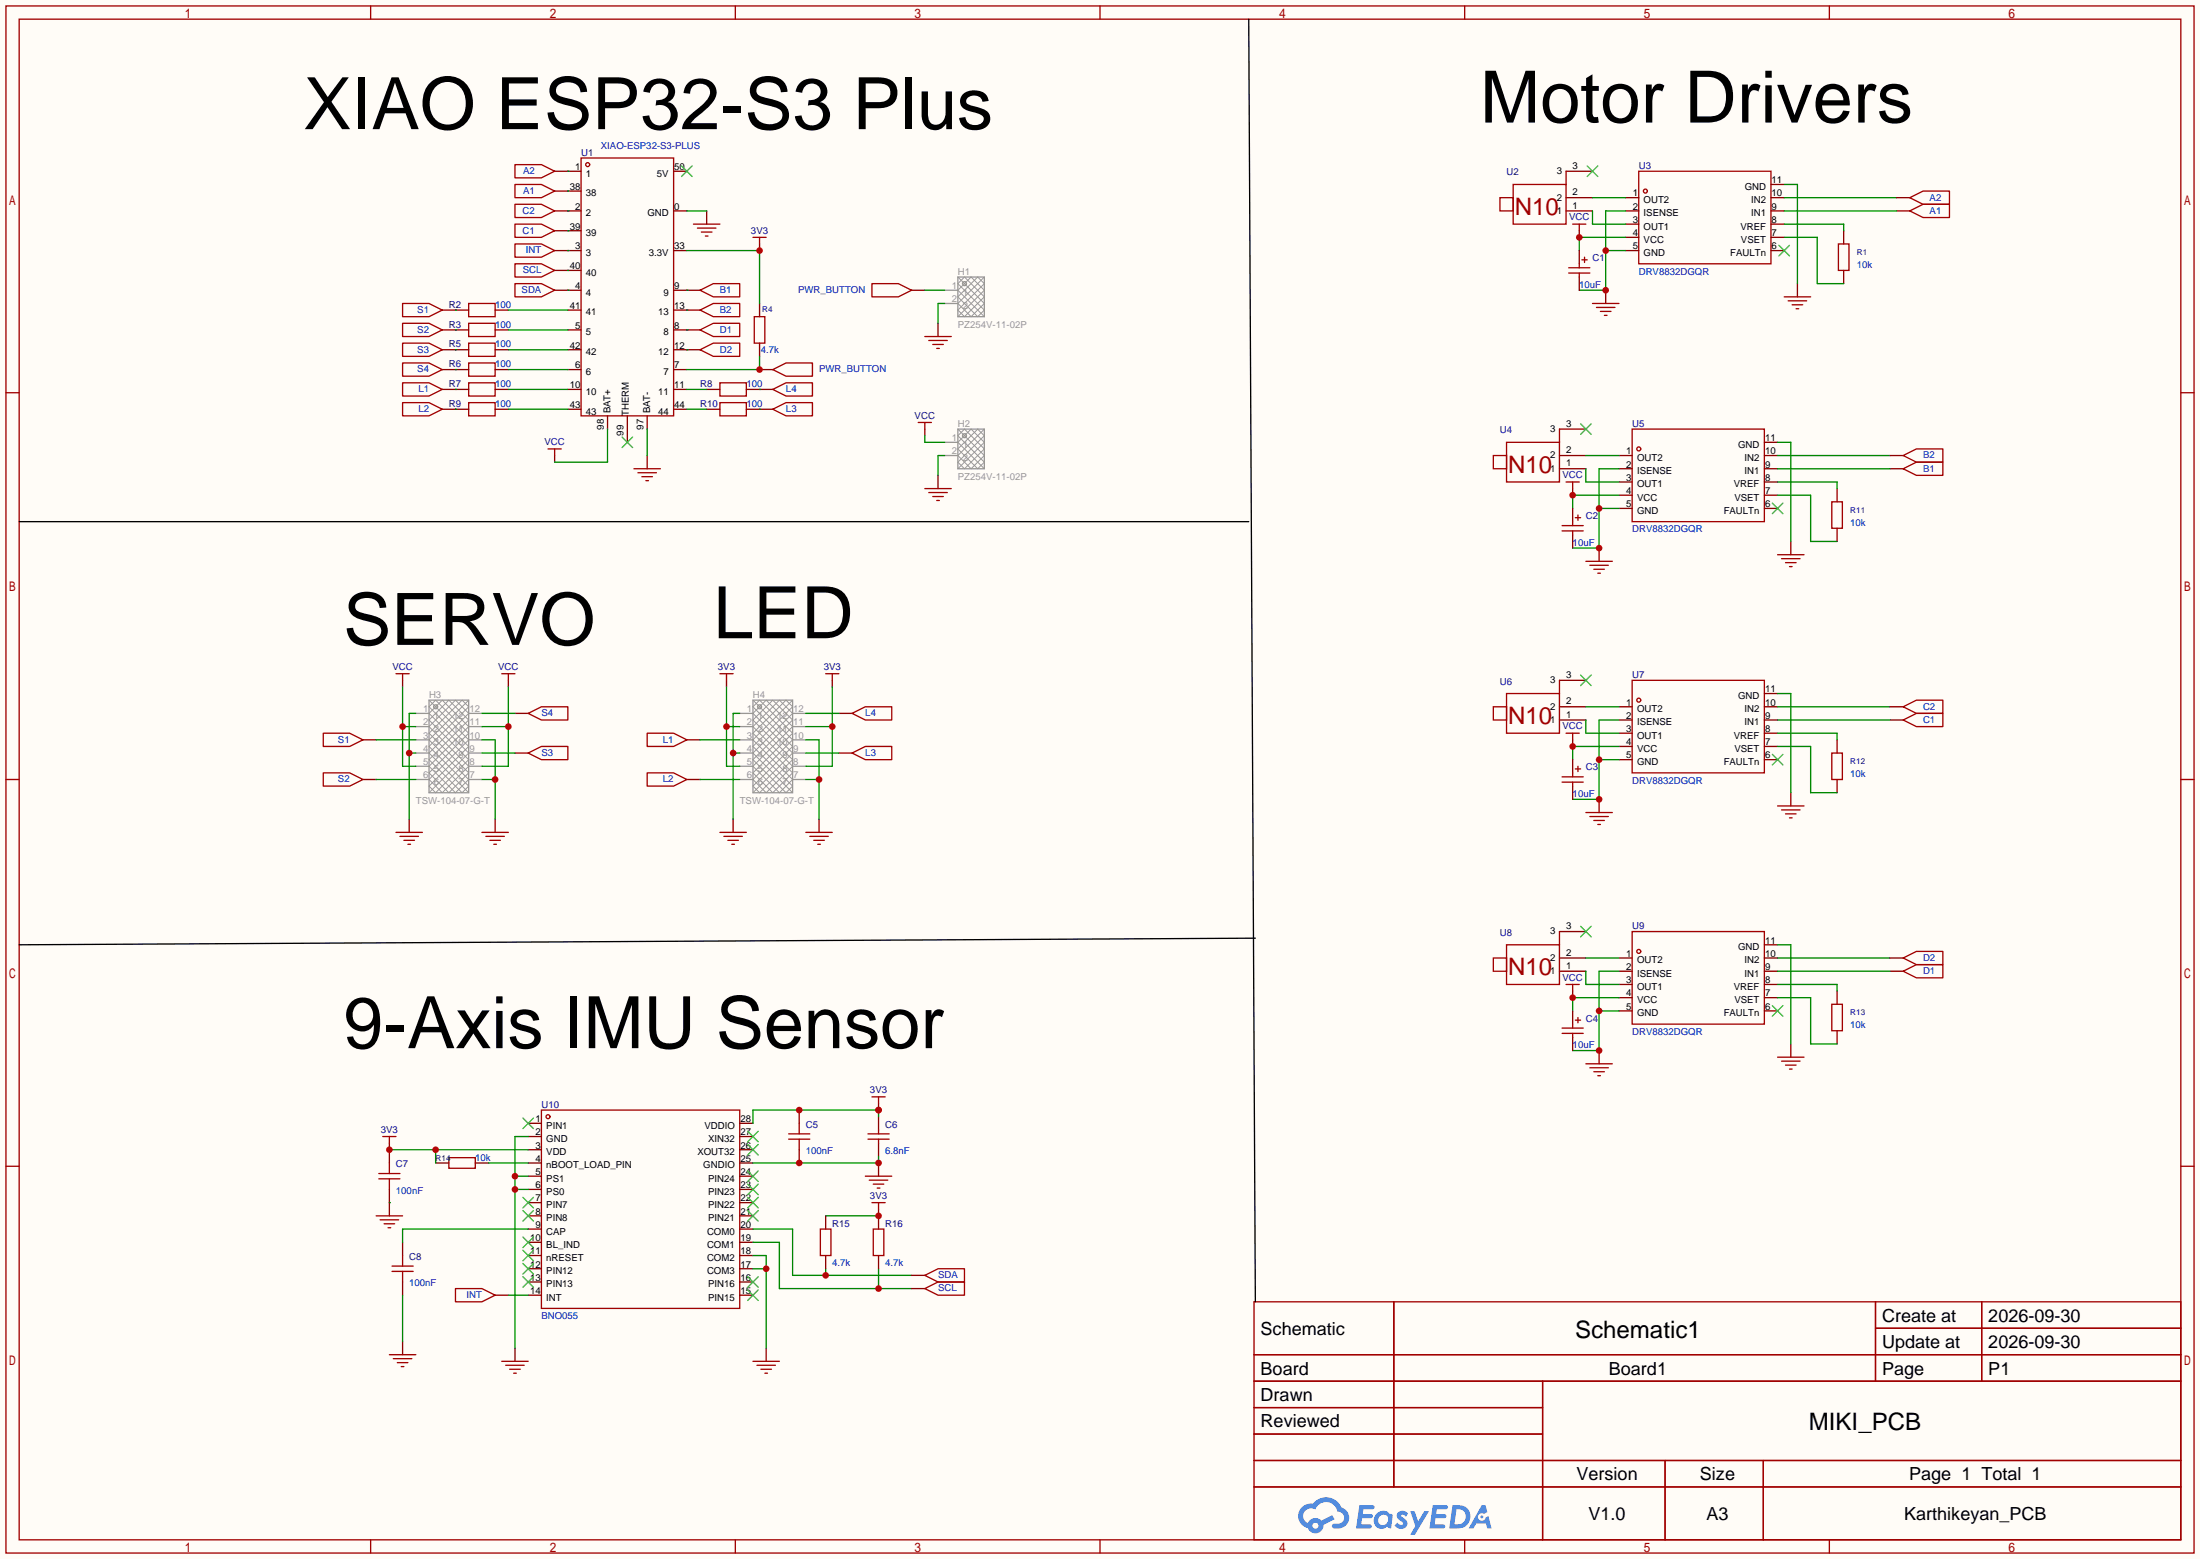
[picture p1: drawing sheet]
<svg xmlns="http://www.w3.org/2000/svg" width="423mm" height="299mm" viewBox="0 0 423 299" stroke-linecap="round" stroke-linejoin="round" font-family="sans-serif">
<path d="M0 0h422.7v299.5h-422.7z" fill="#fffcf7"/>
<g fill="none" stroke="#a10000" stroke-width=".25">
<path d="M1.1 1.1h420.4v297.2h-420.4zM3.7 3.7h415.3v292.1h-415.3zM71.2 1.1v2.6M141.3 1.1v2.6M211.3 1.1v2.6M281.4 1.1v2.6M351.5 1.1v2.6M1.1 75.4h2.6M419 75.4h2.5M1.1 149.7h2.6M419 149.7h2.5M1.1 224h2.6"/>
<path d="M419 224h2.5M240.9 250.1h178.1v45.7h-178.1zM267.8 250.1v35.5M360.3 250.1v15.2M360.3 255.1h58.7M380.7 250.1v15.2M240.9 260.2h178.1M240.9 265.3h178.1M240.9 270.4h55.5M240.9 275.5h55.5M296.4 265.3v30.5M71.2 295.8v2.5"/>
<path d="M141.3 295.8v2.5M211.3 295.8v2.5M240.9 280.5h178.1M240.9 285.6h178.1M281.4 295.8v2.5M319.9 280.5v15.3M338.8 280.5v15.3M351.5 295.8v2.5"/>
</g>
<g fill="#5487ff">
<path d="M268.7 290.5a1.3 1.3 0 0 1 1.8 .2l-.4 .7a.54 .54 0 0 0-.9-.3l.1 .2a1.58 1.58 0 0 1 1.1 1.6 1.43 1.43 0 0 1-2.5 .2l.5-.6a.64 .64 0 0 0 .5 .4 .64 .64 0 0 0 .7-.2l-.2-.3a1.35 1.35 0 0 1-.9-1.8z"/>
<path d="M270.9 290.3h.9l.6 1.9 1.2-1.9h.9l-2.7 4.5h-.9l1-1.7z"/>
<path d="M261.2 289.1h1.6a1.31 1.31 0 0 1 1.2 .2 .4 .4 0 0 1-.3 .6h-1.8l-.1 .9h1.6a.4 .4 0 0 1 .4 .5 .4 .4 0 0 1-.4 .3h-1.7l-.2 1.2h.8a1.23 1.23 0 0 1 1.2 .2 .39 .39 0 0 1-.3 .6h-2.7z"/>
<path d="M275.3 289.1h1.6a1.32 1.32 0 0 1 1.2 .2 .39 .39 0 0 1-.3 .6h-1.8l-.1 .9h1.6a.4 .4 0 0 1 .4 .5 .4 .4 0 0 1-.4 .3h-1.7l-.2 1.2h.8a1.23 1.23 0 0 1 1.2 .2 .39 .39 0 0 1-.3 .6h-2.7z"/>
<path d="M284.7 289.1h.7l.3 1.4-.6 .3a.75 .75 0 0 0-1.1 .3 .75 .75 0 0 0 .5 1.1 .75 .75 0 0 0 .9-.7l.5-.3 .7 2.4h-.9l-.2-1h-1.9l-.5 1h-.9z"/>
<path d="M279.1 289.1l-.7 4.5h1.5a2.27 2.27 0 0 0 2.6-2.3 2.27 2.27 0 0 0-2.7-2.2zM279.8 289.9a1.5 1.5 0 0 1 1.8 1.5 1.5 1.5 0 0 1-1.9 1.4h-.3z"/>
<path d="M264.5 290.7a1.6 1.6 0 0 0-.4 2.2 1.6 1.6 0 0 0 2.2 .5l.2-.2 .8 .4 .3-2.5-.2-.3h-.5a1.58 1.58 0 0 0-2.4-.1zM265.1 291.3a.99 .99 0 0 1 1.6 .3 .99 .99 0 0 1-.9 1.3 .94 .94 0 0 1-1-.5 .94 .94 0 0 1 .3-1.1z"/>
<path d="M250.1 289.5a2.37 2.37 0 0 0 1.2 4 1.54 1.54 0 0 0 1.7 1 1.54 1.54 0 0 0 1.3-1.6l2.1-1.1-.5-.8-2 1.1a1.57 1.57 0 0 0-2.6 .5 1.5 1.5 0 0 1-.8-2.1 1.5 1.5 0 0 1 2.2-.5 2.23 2.23 0 0 1 2.3-1.5 2.23 2.23 0 0 1 2 1.9 1.16 1.16 0 0 1 1.2 1 1.16 1.16 0 0 1-1.1 1.3h-.6a.47 .47 0 0 0-.6 .4 .47 .47 0 0 0 .4 .5 2.19 2.19 0 0 0 2.4-.8 2.19 2.19 0 0 0 .1-2.5l-1.1-.8a3.2 3.2 0 0 0-5.5-.7l-1.1 .1zM252.1 293.1a.6 .6 0 0 1 1.2 0 .6 .6 0 0 1-1.2 0z"/>
<circle cx="284.7" cy="291.4" r=".28"/>
</g>
<g fill="none" stroke="#a10000" stroke-width=".25">
<path d="M111.6 30.4h17.8v49.5h-17.8zM288.2 38h2.5v2.5h-2.5zM290.7 35.4h10.2v7.7h-10.2zM300.9 32.9v2.6M314.8 32.9h25.4v17.8h-25.4zM133.2 43.1h5.1M134 43.8h3.5M134.7 44.6h2.1M135.5 45.3h.5M305.9 58.3h5.1M306.7 59.1h3.6M307.5 59.8h2"/>
<path d="M342.8 57h5.1M343.5 57.8h3.6M344.3 58.5h2M345.1 59.3h.5M353.2 46.9h2v5h-2zM177.7 64.6h5.1M178.4 65.4h3.6M179.2 66.2h2M180 66.9h.5M308.2 60.6h.5M121.8 90h5.1M122.6 90.8h3.5"/>
<path d="M123.3 91.6h2M124.1 92.3h.5M177.7 93.9h5.1M178.4 94.6h3.6M179.2 95.4h2M180 96.1h.5M286.9 87.5h2.5v2.5h-2.5zM289.4 85h10.2v7.6h-10.2zM299.6 82.4v2.6M313.6 82.4h25.4v17.8h-25.4zM351.9 96.4h2v5.1h-2zM304.7 107.8h5.1"/>
<path d="M305.4 108.6h3.6M306.2 109.3h2M307 110.1h.5M341.5 106.6h5.1M342.3 107.3h3.5M343 108.1h2.1M343.8 108.8h.5M286.9 135.8h2.5v2.5h-2.5zM289.4 133.2h10.2v7.6h-10.2zM299.6 130.7v2.6M313.6 130.7h25.4v17.8h-25.4zM76.1 159.9h5.1"/>
<path d="M92.6 159.9h5.1M138.3 159.9h5.1M154.8 159.9h5.1M304.7 156.1h5.1M305.4 156.8h3.6M306.2 157.6h2M307 158.4h.5M341.5 154.8h5.1M342.3 155.6h3.5M343 156.3h2.1M343.8 157.1h.5M351.9 144.7h2v5h-2z"/>
<path d="M76.8 160.7h3.6M77.6 161.4h2M78.4 162.2h.5M93.3 160.7h3.6M94.1 161.4h2M94.9 162.2h.5M139.1 160.7h3.5M139.8 161.4h2.1M140.6 162.2h.5M155.6 160.7h3.5M156.3 161.4h2.1M157.1 162.2h.5"/>
<path d="M299.6 178.9v2.6M313.6 178.9h25.4v17.8h-25.4zM286.9 184h2.5v2.6h-2.5zM289.4 181.5h10.2v7.6h-10.2zM351.9 192.9h2v5.1h-2zM104 213.2h38.1v38.1h-38.1zM304.7 204.3h5.1M305.4 205.1h3.6M306.2 205.9h2M307 206.6h.5M341.5 203.1h5.1M342.3 203.8h3.5"/>
<path d="M343 204.6h2.1M343.8 205.4h.5M72.3 233.6h5M73 234.3h3.6M73.8 235.1h2M74.5 235.8h.6M86.2 222.4h5.1v2h-5.1zM166.2 225.9h5.1M167 226.7h3.6M167.8 227.5h2M168.5 228.2h.5M74.8 260.2h5.1"/>
<path d="M75.6 261h3.5M76.3 261.7h2.1M77.1 262.5h.5M96.4 261.5h5.1M97.2 262.3h3.5M97.9 263h2M98.7 263.8h.5M144.7 261.5h5M145.4 262.3h3.6M146.2 263h2M146.9 263.8h.5"/>
<circle cx="112.9" cy="31.6" r=".38"/>
<circle cx="316.1" cy="36.7" r=".38"/>
<circle cx="314.8" cy="86.2" r=".38"/>
<circle cx="314.8" cy="134.5" r=".38"/>
<circle cx="314.8" cy="182.8" r=".38"/>
<circle cx="105.3" cy="214.5" r=".38"/>
</g>
<g fill="none" stroke="#870000" stroke-width=".25">
<path d="M109.1 32.9h2.5M109.1 36.7h2.5M129.4 32.9h2.6M300.9 32.9h5M300.9 38h5M312.3 38h2.5M340.2 38h2.6M340.2 35.4h2.6M109.1 40.5h2.5M109.1 44.3h2.5M109.1 48.1h2.5M109.1 51.9h2.5"/>
<path d="M109.1 55.8h2.5M109.1 59.6h2.5M129.4 40.5h2.6M129.4 48.1h2.6M129.4 55.8h2.6M129.4 59.6h2.6M135.8 40.5v2.6M300.9 40.5h5M308.5 55.8v2.5M312.3 40.5h2.5M312.3 48.1h2.5M312.3 43.1h2.5"/>
<path d="M312.3 45.6h2.5M340.2 40.5h2.6M340.2 48.1h2.6M340.2 43.1h2.6M340.2 45.6h2.6M345.3 54.5v2.5M354.2 44.3v2.6M354.2 51.9v2.6M109.1 67.2h2.5M109.1 63.4h2.5M109.1 71h2.5M109.1 74.8h2.5"/>
<path d="M109.1 78.6h2.5M116.7 79.9v2.5M120.5 79.9v5.1M124.3 79.9v2.5M129.4 67.2h2.6M129.4 63.4h2.6M129.4 71h2.6M129.4 74.8h2.6M129.4 78.6h2.6M180.2 62.1v2.5M124.3 87.5v2.5M180.2 91.3v2.6"/>
<path d="M299.6 87.5h5.1M299.6 90h5.1M299.6 82.4h5.1M311 87.5h2.6M311 90h2.6M311 92.6h2.6M311 95.1h2.6M311 97.7h2.6M339 87.5h2.5M339 90h2.5M339 92.6h2.5M339 95.1h2.5"/>
<path d="M339 97.7h2.5M339 85h2.5M352.9 93.9v2.5M307.2 105.3v2.5M344 104v2.6M352.9 101.5v2.5M299.6 135.8h5.1M299.6 138.3h5.1M299.6 130.7h5.1M311 135.8h2.6M311 138.3h2.6M339 135.8h2.5"/>
<path d="M339 138.3h2.5M339 133.2h2.5M78.6 157.4v2.5M95.1 157.4v2.5M140.8 157.4v2.5M157.4 157.4v2.5M307.2 153.5v2.6M311 140.8h2.6M311 143.4h2.6M311 145.9h2.6M339 140.8h2.5M339 143.4h2.5"/>
<path d="M339 145.9h2.5M344 152.3v2.5M352.9 142.1v2.6M352.9 149.7v2.6M299.6 178.9h5.1M299.6 184h5.1M299.6 186.6h5.1M311 184h2.6M311 186.6h2.6M311 189.1h2.6M311 191.6h2.6M311 194.2h2.6"/>
<path d="M339 184h2.5M339 186.6h2.5M339 189.1h2.5M339 191.6h2.5M339 194.2h2.5M339 181.5h2.5M352.9 190.4v2.5M352.9 198v2.5M101.5 215.8h2.5M101.5 218.3h2.5M142.1 215.8h2.6M142.1 218.3h2.6"/>
<path d="M307.2 201.8v2.5M344 200.5v2.6M74.8 231v2.6M83.7 223.4h2.5M91.3 223.4h2.6M101.5 220.9h2.5M101.5 223.4h2.5M101.5 225.9h2.5M101.5 228.5h2.5M101.5 231h2.5M101.5 233.6h2.5M101.5 236.1h2.5"/>
<path d="M101.5 238.6h2.5M142.1 220.9h2.6M142.1 223.4h2.6M142.1 225.9h2.6M142.1 228.5h2.6M142.1 231h2.6M142.1 233.6h2.6M142.1 236.1h2.6M142.1 238.6h2.6M168.8 223.4v2.5M77.3 257.7v2.5M98.9 259v2.5"/>
<path d="M101.5 241.2h2.5M101.5 243.7h2.5M101.5 246.3h2.5M101.5 248.8h2.5M142.1 241.2h2.6M142.1 243.7h2.6M142.1 246.3h2.6M142.1 248.8h2.6M147.2 259v2.5"/>
</g>
<g fill="none" stroke="#3c3" stroke-width=".25">
<path d="M130.9 31.9l2.1 2M133 31.9l-2.1 2M304.9 31.9l2.1 2M307 31.9l-2.1 2M341.8 47.1l2 2M343.8 47.1l-2 2M119.5 83.9l2 2.1M121.5 83.9l-2 2.1M303.7 81.4l2 2M305.7 81.4l-2 2M340.5 96.6l2 2.1M342.5 96.6l-2 2.1"/>
<path d="M303.7 129.7l2 2M305.7 129.7l-2 2M340.5 144.9l2 2M342.5 144.9l-2 2M303.7 177.9l2 2.1M305.7 177.9l-2 2.1M340.5 193.2l2 2M342.5 193.2l-2 2M100.5 214.8l2 2M102.5 214.8l-2 2M143.6 219.8l2.1 2.1M143.6 217.3l2.1 2"/>
<path d="M145.7 219.8l-2.1 2.1M145.7 217.3l-2.1 2M100.5 230l2 2M100.5 232.5l2 2.1M100.5 237.6l2 2M102.5 230l-2 2M102.5 232.5l-2 2.1M102.5 237.6l-2 2M143.6 232.5l2.1 2.1M143.6 230l2.1 2M143.6 227.5l2.1 2M143.6 224.9l2.1 2"/>
<path d="M145.7 232.5l-2.1 2.1M145.7 230l-2.1 2M145.7 227.5l-2.1 2M145.7 224.9l-2.1 2M100.5 240.2l2 2M100.5 242.7l2 2M100.5 245.2l2 2.1M102.5 240.2l-2 2M102.5 242.7l-2 2M102.5 245.2l-2 2.1M143.6 247.8l2.1 2M143.6 245.2l2.1 2.1"/>
<path d="M145.7 247.8l-2.1 2M145.7 245.2l-2.1 2.1"/>
</g>
<path d="M342.8 43.1h11.4v1.2M342.8 45.6h6.3v8.9h5.1M341.5 92.6h11.4v1.3M341.5 95.1h6.4v8.9h5M311 138.3h-3.8v15.2h-5.1M307.2 145.9h3.8M341.5 140.8h11.4v1.3M341.5 143.4h6.4v8.9h5M341.5 189.1h11.4v1.3M341.5 191.6h6.4v8.9h5" fill="none" stroke="#008700" stroke-width=".25"/>
<g fill="#c00">
<circle cx="307.2" cy="145.9" r=".63"/>
<circle cx="307.2" cy="153.5" r=".63"/>
</g>
<path d="M308.5 48.1h3.8M312.3 40.5h-3.8v15.3h-5.1" fill="none" stroke="#008700" stroke-width=".25"/>
<g fill="#c00">
<circle cx="308.5" cy="48.1" r=".63"/>
<circle cx="308.5" cy="55.8" r=".63"/>
</g>
<path d="M307.2 194.2h3.8M311 186.6h-3.8v15.2h-5.1" fill="none" stroke="#008700" stroke-width=".25"/>
<g fill="#c00">
<circle cx="307.2" cy="201.8" r=".63"/>
<circle cx="307.2" cy="194.2" r=".63"/>
</g>
<path d="M307.2 97.7h3.8M311 90h-3.8v15.3h-5.1" fill="none" stroke="#008700" stroke-width=".25"/>
<g fill="#c00">
<circle cx="307.2" cy="97.7" r=".63"/>
<circle cx="307.2" cy="105.3" r=".63"/>
</g>
<g fill="none" stroke="#008700" stroke-width=".25">
<path d="M305.9 38h6.4M342.8 35.4h2.5v19.1M342.8 38h21.6M305.9 40.5v2.6h6.4M312.3 45.6h-8.9v2.5M342.8 40.5h21.6M304.7 87.5h6.3M304.7 90v2.6h6.3M311 95.1h-8.9v2.6M341.5 85h2.5v19M341.5 87.5h21.6M341.5 90h21.6"/>
<path d="M304.7 135.8h6.3M304.7 138.3v2.5h6.3M341.5 133.2h2.5v19.1M341.5 135.8h21.6M341.5 138.3h21.6M311 143.4h-8.9v2.5M304.7 184h6.3M304.7 186.6v2.5h6.3M311 191.6h-8.9v2.6M341.5 181.5h2.5v19M341.5 184h21.6M341.5 186.6h21.6"/>
<path d="M168.8 214.5v-1.3h-24.1v2.6"/>
</g>
<g fill="none" stroke="#870000" stroke-width=".25">
<path d="M106.6 36.7h2.5M106.6 32.9h2.5M364.4 38h2.5M106.6 44.3h2.5M106.6 40.5h2.5M132 55.8h2.5M132 59.6h2.5M145.9 58.3v2.5M303.4 48.1v2.6M303.4 53.2v2.6M364.4 40.5h2.5M132 63.4h2.5"/>
<path d="M132 67.2h2.5M145.9 65.9v2.6M302.1 97.7v2.5M363.1 90h2.5M363.1 87.5h2.5M302.1 102.7v2.6M363.1 138.3h2.5M363.1 135.8h2.5M302.1 145.9v2.6M302.1 151v2.5M302.1 194.2v2.5M302.1 199.3v2.5"/>
<path d="M363.1 186.6h2.5M363.1 184h2.5M153.5 213.2v2.6M168.8 214.5v2.5M168.8 219.6v2.5M74.8 220.9v2.5M74.8 228.5v2.5M77.3 238.6v2.6M153.5 220.9v2.5M77.3 246.3v2.5"/>
</g>
<g fill="none" stroke="#a10000" stroke-width=".25">
<path d="M98.9 35.4h5.1l2.6 1.3-2.6 1.3h-5.1zM98.9 31.6h5.1l2.6 1.3-2.6 1.3h-5.1zM98.9 39.2h5.1l2.6 1.3-2.6 1.3h-5.1zM366.9 38l2.5-1.3h5.1v2.5h-5.1zM98.9 43.1h5.1l2.6 1.2-2.6 1.3h-5.1zM134.5 55.8l2.5-1.3h5.1v2.5h-5.1zM134.5 59.6l2.5-1.3h5.1v2.5h-5.1zM301.4 51.4h4M301.4 52.5h4M303.4 50.7v.7M303.4 52.5v.7M303.9 49.9h1"/>
<path d="M304.4 49.4v1M366.9 40.5l2.5-1.3h5.1v2.6h-5.1zM134.5 63.4l2.5-1.3h5.1v2.5h-5.1zM134.5 67.2l2.5-1.3h5.1v2.6h-5.1zM144.9 60.8h2v5.1h-2zM302.6 99.4h1.1M303.1 98.9v1M365.6 90l2.6-1.2h5.1v2.5h-5.1zM365.6 87.5l2.6-1.3h5.1v2.6h-5.1zM300.1 101h4.1M300.1 102h4.1M302.1 100.2v.8"/>
<path d="M302.1 102v.7M365.6 138.3l2.6-1.3h5.1v2.6h-5.1zM365.6 135.8l2.6-1.3h5.1v2.5h-5.1zM300.1 149.2h4.1M300.1 150.2h4.1M302.1 148.5v.7M302.1 150.2v.8M302.6 147.7h1.1M303.1 147.2v1M300.1 197.5h4.1M300.1 198.5h4.1M302.1 196.7v.8"/>
<path d="M302.1 198.5v.8M302.6 196h1.1M303.1 195.5v1M365.6 186.6l2.6-1.3h5.1v2.5h-5.1zM365.6 184l2.6-1.2h5.1v2.5h-5.1zM151.5 217.8h4.1M151.5 218.8h4.1M153.5 215.8v2M153.5 218.8v2.1M166.8 217.8h4M166.8 218.8h4M168.8 217v.8"/>
<path d="M168.8 218.8v.8M72.8 225.4h4M72.8 226.4h4M74.8 223.4v2M74.8 226.4v2.1M75.3 243.2h4.1M75.3 244.2h4.1M77.3 241.2v2M77.3 244.2v2.1"/>
</g>
<g fill="#c00">
<circle cx="153.5" cy="213.2" r=".63"/>
<circle cx="168.8" cy="213.2" r=".63"/>
</g>
<path d="M168.8 222.1v1.3h-24.1" fill="none" stroke="#008700" stroke-width=".25"/>
<g fill="#c00">
<circle cx="168.8" cy="223.4" r=".63"/>
<circle cx="153.5" cy="223.4" r=".63"/>
</g>
<path d="M77.3 130.7v1.3M97.7 130.7v1.3M302.1 190.4v1.2" fill="none" stroke="#870000" stroke-width=".25"/>
<path d="M76.1 129.4h2.5M77.3 129.4v1.3M96.4 129.4h2.5M97.7 129.4v1.3" fill="none" stroke="#a10000" stroke-width=".25"/>
<circle cx="302.1" cy="191.6" r=".63" fill="#c00"/>
<path d="M300.9 189.1h2.5M302.1 189.1v1.3" fill="none" stroke="#a10000" stroke-width=".25"/>
<path d="M302.1 142.1v1.3" fill="none" stroke="#870000" stroke-width=".25"/>
<circle cx="302.1" cy="143.4" r=".63" fill="#c00"/>
<path d="M300.9 140.8h2.5M302.1 140.8v1.3" fill="none" stroke="#a10000" stroke-width=".25"/>
<path d="M302.1 93.9v1.2" fill="none" stroke="#870000" stroke-width=".25"/>
<circle cx="302.1" cy="95.1" r=".63" fill="#c00"/>
<path d="M176.4 81.2h2.5M177.7 81.2v1.2M300.9 92.6h2.5M302.1 92.6v1.3" fill="none" stroke="#a10000" stroke-width=".25"/>
<path d="M303.4 44.3v1.3M177.7 82.4v1.3" fill="none" stroke="#870000" stroke-width=".25"/>
<circle cx="303.4" cy="45.6" r=".63" fill="#c00"/>
<path d="M144.7 45.6h2.5M145.9 45.6v1.3M302.1 43.1h2.6M303.4 43.1v1.2M105.3 86.2h2.5M106.6 86.2v1.3M138.3 129.4h2.5M139.6 129.4v1.3M158.6 129.4h2.6M159.9 129.4v1.3M73.5 218.3h2.6M74.8 218.3v1.3" fill="none" stroke="#a10000" stroke-width=".25"/>
<path d="M145.9 46.9v1.2M106.6 87.5v1.3M139.6 130.7v1.3M159.9 130.7v1.3M74.8 219.6v1.3M168.8 212v1.2" fill="none" stroke="#870000" stroke-width=".25"/>
<circle cx="168.8" cy="213.2" r=".63" fill="#c00"/>
<path d="M167.5 210.7h2.6M168.8 210.7v1.3" fill="none" stroke="#a10000" stroke-width=".25"/>
<path d="M144.7 236.1h7.6v8.9h22.8M158.6 243.7v1.3" fill="none" stroke="#008700" stroke-width=".25"/>
<circle cx="158.6" cy="245" r=".63" fill="#c00"/>
<path d="M144.7 238.6h5v8.9h25.4M168.8 243.7v3.8" fill="none" stroke="#008700" stroke-width=".25"/>
<circle cx="168.8" cy="247.5" r=".63" fill="#c00"/>
<path d="M158.6 233.6h10.2M144.7 241.2h2.5v17.8M144.7 243.7h2.5" fill="none" stroke="#008700" stroke-width=".25"/>
<path d="M106.6 55.8h2.5M106.6 51.9h2.5M168.8 232.3v1.3M175.1 245h2.6M175.1 247.5h2.6" fill="none" stroke="#870000" stroke-width=".25"/>
<path d="M98.9 54.5h5.1l2.6 1.3-2.6 1.2h-5.1zM98.9 50.7h5.1l2.6 1.2-2.6 1.3h-5.1zM167.5 231h2.6M168.8 231v1.3M177.7 245l2.5-1.3h5.1v2.6h-5.1zM177.7 247.5l2.5-1.2h5.1v2.5h-5.1z" fill="none" stroke="#a10000" stroke-width=".25"/>
<circle cx="147.2" cy="243.7" r=".63" fill="#c00"/>
<path d="M74.8 220.9h26.7M83.7 220.9v2.5" fill="none" stroke="#008700" stroke-width=".25"/>
<g fill="#c00">
<circle cx="83.7" cy="220.9" r=".63"/>
<circle cx="74.8" cy="220.9" r=".63"/>
</g>
<path d="M101.5 218.3h-2.6v40.7M98.9 225.9h2.6M98.9 228.5h2.6M101.5 236.1h-24.2v2.5" fill="none" stroke="#008700" stroke-width=".25"/>
<g fill="#c00">
<circle cx="98.9" cy="225.9" r=".63"/>
<circle cx="98.9" cy="228.5" r=".63"/>
</g>
<g fill="none" stroke="#008700" stroke-width=".25">
<path d="M132 55.8h.1M132 59.6h.1M132 40.5h3.8M132 63.4h.1M132 67.2h.1M92.6 137h6.3M139.6 132v15.2h2.5M139.6 139.6h2.5M154.8 137h6.4M72.3 142.1h7.6M72.3 149.7h7.6M92.6 144.7h6.3"/>
<path d="M134.5 142.1h7.6M134.5 149.7h7.6M154.8 144.7h6.4M74.8 231h.1M93.9 223.4h7.6M77.3 248.8v8.9M97.7 248.8h3.8"/>
</g>
<g fill="none" stroke="#870000" stroke-width=".25">
<path d="M85 59.6h2.5M106.6 48.1h2.5M85 74.8h2.5M85 78.6h2.5M85 63.4h2.5M85 67.2h2.5M85 71h2.5M145.9 74.8h2.6M145.9 78.6h2.6M98.9 137h2.6M161.2 137h2.5M69.7 142.1h2.6"/>
<path d="M69.7 149.7h2.6M98.9 144.7h2.6M132 142.1h2.5M132 149.7h2.5M161.2 144.7h2.5M95.1 248.8h2.6"/>
</g>
<g fill="none" stroke="#a10000" stroke-width=".25">
<path d="M77.3 58.3h5.1l2.6 1.3-2.6 1.2h-5.1zM98.9 46.9h5.1l2.6 1.2-2.6 1.3h-5.1zM77.3 73.5h5.1l2.6 1.3-2.6 1.3h-5.1zM77.3 77.3h5.1l2.6 1.3-2.6 1.3h-5.1zM77.3 62.1h5.1l2.6 1.3-2.6 1.2h-5.1zM77.3 65.9h5.1l2.6 1.3-2.6 1.3h-5.1zM77.3 69.7h5.1l2.6 1.3-2.6 1.3h-5.1zM148.5 78.6l2.5-1.3h5.1v2.6h-5.1zM148.5 74.8l2.5-1.3h5.1v2.6h-5.1zM101.5 137l2.5-1.2h5.1v2.5h-5.1zM163.7 137l2.5-1.2h5.1v2.5h-5.1zM62.1 140.8h5.1l2.5 1.3-2.5 1.3h-5.1z"/>
<path d="M62.1 148.5h5.1l2.5 1.2-2.5 1.3h-5.1zM101.5 144.7l2.5-1.3h5.1v2.5h-5.1zM124.3 140.8h5.1l2.6 1.3-2.6 1.3h-5.1zM124.3 148.5h5.1l2.6 1.2-2.6 1.3h-5.1zM163.7 144.7l2.5-1.3h5.1v2.5h-5.1zM87.5 247.5h5.1l2.5 1.3-2.5 1.3h-5.1z"/>
</g>
<path d="M82.4 135.8l1.3-1.3 6.3 6.3-7.6 7.7 3.8 3.8 3.8-3.8-7.6-7.7 6.4-6.3 1.2 1.3-7.6 7.6 7.6 7.6-1.2 1.3-6.4-6.4 7.6-7.6-3.8-3.8-3.8 3.8 7.6 7.6-6.3 6.4-1.3-1.3 7.6-7.6zM82.4 134.5l7.6 7.6-7.6 7.6 2.6 2.6 5-5.1-7.6-7.6 5.1-5.1 2.5 2.5-7.6 7.7 7.6 7.6M83.9 135.4l.1 .2M84 135.9l-.1 .2M90 134.5l-7.6 7.6 7.6 7.6-2.5 2.6-5.1-5.1 7.6-7.6-5-5.1-2.6 2.5 7.6 7.7-7.6 7.6M144.7 135.8l1.2-1.3 6.4 6.3-7.6 7.7 3.8 3.8 3.8-3.8-7.6-7.7 6.3-6.3 1.3 1.3-7.6 7.6 7.6 7.6-1.3 1.3-6.3-6.4 7.6-7.6-3.8-3.8-3.8 3.8 7.6 7.6-6.4 6.4-1.2-1.3 7.6-7.6zM144.7 134.5l7.6 7.6-7.6 7.6 2.5 2.6 5.1-5.1-7.6-7.6 5-5.1 2.6 2.5-7.6 7.7 7.6 7.6M146.1 135.4l.2 .2M146.3 135.9l-.2 .2M152.3 134.5l-7.6 7.6 7.6 7.6-2.6 2.6-5-5.1 7.6-7.6-5.1-5.1-2.5 2.5 7.6 7.7-7.6 7.6" fill="none" stroke="#999" stroke-width=".19"/>
<g fill="none" stroke="#999" stroke-width=".25">
<path d="M79.9 137h2.5M79.9 139.6h2.5M82.4 134.5h7.6v17.8h-7.6zM90 137h2.6M90 139.6h2.6M142.1 137h2.6M142.1 139.6h2.6M144.7 134.5h7.6v17.8h-7.6zM152.3 137h2.5M152.3 139.6h2.5M79.9 142.1h2.5M79.9 144.7h2.5"/>
<path d="M79.9 147.2h2.5M79.9 149.7h2.5M90 142.1h2.6M90 144.7h2.6M90 147.2h2.6M90 149.7h2.6M142.1 142.1h2.6M142.1 144.7h2.6M142.1 147.2h2.6M142.1 149.7h2.6M152.3 142.1h2.5M152.3 144.7h2.5"/>
<path d="M152.3 147.2h2.5M152.3 149.7h2.5"/>
<circle cx="83.7" cy="135.8" r=".38"/>
<circle cx="145.9" cy="135.8" r=".38"/>
</g>
<circle cx="139.6" cy="139.6" r=".63" fill="#c00"/>
<path d="M77.3 139.6h2.6M77.3 132v15.2h2.6" fill="none" stroke="#008700" stroke-width=".25"/>
<circle cx="77.3" cy="139.6" r=".63" fill="#c00"/>
<path d="M142.1 137h-1.3v20.4M140.8 144.7h1.3" fill="none" stroke="#008700" stroke-width=".25"/>
<circle cx="140.8" cy="144.7" r=".63" fill="#c00"/>
<path d="M79.9 137h-1.3v20.4M78.6 144.7h1.3" fill="none" stroke="#008700" stroke-width=".25"/>
<circle cx="78.6" cy="144.7" r=".63" fill="#c00"/>
<path d="M154.8 139.6h5.1M159.9 132v15.2h-5.1" fill="none" stroke="#008700" stroke-width=".25"/>
<circle cx="159.9" cy="139.6" r=".63" fill="#c00"/>
<path d="M92.6 139.6h5.1M97.7 132v15.2h-5.1" fill="none" stroke="#008700" stroke-width=".25"/>
<circle cx="97.7" cy="139.6" r=".63" fill="#c00"/>
<path d="M154.8 142.1h2.6v15.3M154.8 149.7h2.6" fill="none" stroke="#008700" stroke-width=".25"/>
<circle cx="157.4" cy="149.7" r=".63" fill="#c00"/>
<path d="M92.6 142.1h2.5v15.3M92.6 149.7h2.5" fill="none" stroke="#008700" stroke-width=".25"/>
<circle cx="95.1" cy="149.7" r=".63" fill="#c00"/>
<path d="M90 58.3h5.1v2.5h-5.1zM90 65.9h5.1v2.6h-5.1zM90 77.3h5.1v2.6h-5.1zM90 73.5h5.1v2.6h-5.1zM90 69.7h5.1v2.6h-5.1zM90 62.1h5.1v2.5h-5.1zM138.3 73.5h5.1v2.6h-5.1zM138.3 77.3h5.1v2.6h-5.1z" fill="none" stroke="#a10000" stroke-width=".25"/>
<g fill="none" stroke="#870000" stroke-width=".25">
<path d="M87.5 59.6h2.5M95.1 59.6h2.6M87.5 74.8h2.5M87.5 78.6h2.5M87.5 67.2h2.5M87.5 71h2.5M87.5 63.4h2.5M95.1 74.8h2.6M95.1 78.6h2.6M95.1 67.2h2.6M95.1 71h2.6M95.1 63.4h2.6"/>
<path d="M135.8 74.8h2.5M135.8 78.6h2.5M143.4 74.8h2.5M143.4 78.6h2.5"/>
</g>
<g fill="none" stroke="#008700" stroke-width=".25">
<path d="M87.5 59.6h.1M97.7 59.6h11.4M132 48.1h13.9v10.2M87.5 63.4h.1M87.5 67.2h.1M87.5 71h.1M87.5 74.8h.1M87.5 78.6h.1M97.7 74.8h11.4M97.7 78.6h11.4M97.7 71h11.4M97.7 67.2h11.4"/>
<path d="M97.7 63.4h11.4M132 74.8h3.8M132 78.6h3.8M145.9 78.6h.1M145.9 74.8h.1M145.9 68.5v2.5h-13.9"/>
</g>
<circle cx="145.9" cy="48.1" r=".63" fill="#c00"/>
<path d="M175.1 55.8h2.6M145.9 71h2.6" fill="none" stroke="#870000" stroke-width=".25"/>
<path d="M167.5 54.5h5.1l2.5 1.3-2.5 1.2h-5.1z" fill="none" stroke="#a10000" stroke-width=".25"/>
<circle cx="145.9" cy="71" r=".63" fill="#c00"/>
<path d="M148.5 71l2.5-1.3h5.1v2.6h-5.1z" fill="none" stroke="#a10000" stroke-width=".25"/>
<path d="M239.9 3.7l1.3 246.4M3.7 100.2h236.2M241.2 180.2l-237.5 1.3" fill="none" stroke="#000" stroke-width=".25"/>
<path d="M184 53.2l5.1 5.1-2.5 2.5-2.6-2.5 5.1-5.1M185.3 53.2l-1.3 1.3 5.1 5.1-1.3 1.2-3.8-3.8 3.8-3.8 1.3 1.3-5.1 5.1 1.3 1.2 3.8-3.8zM185.5 54.1l.1 .2M185.6 54.6l-.1 .2M184 60.8l5.1-5-2.5-2.6-2.6 2.6 5.1 5M184 90l5.1-5-2.5-2.6-2.6 2.6 5.1 5M184 82.4l5.1 5.1-2.5 2.5-2.6-2.5 5.1-5.1M185.3 82.4l-1.3 1.3 5.1 5.1-1.3 1.2-3.8-3.8 3.8-3.8 1.3 1.3-5.1 5.1 1.3 1.2 3.8-3.8zM185.5 83.3l.1 .2M185.6 83.9l-.1 .1" fill="none" stroke="#999" stroke-width=".19"/>
<g fill="none" stroke="#999" stroke-width=".25">
<path d="M181.5 55.8h2.5M181.5 58.3h2.5M184 53.2h5.1v7.6h-5.1zM181.5 85h2.5M181.5 87.5h2.5M184 82.4h5.1v7.6h-5.1z"/>
<circle cx="185.3" cy="54.5" r=".38"/>
<circle cx="185.3" cy="83.7" r=".38"/>
</g>
<path d="M109.1 48.1h.1M109.1 51.9h.1M109.1 55.8h.1M177.7 55.8h3.8M181.5 58.3h-1.3v3.8M116.7 82.4v6.4h-10.1M124.3 82.4v5.1M181.5 87.5h-1.3v3.8" fill="none" stroke="#008700" stroke-width=".25"/>
<path d="M168.8 233.6v2.5" fill="none" stroke="#870000" stroke-width=".25"/>
<circle cx="168.8" cy="233.6" r=".63" fill="#c00"/>
<path d="M158.6 233.6v2.5M158.6 241.2v2.5M168.8 241.2v2.5" fill="none" stroke="#870000" stroke-width=".25"/>
<path d="M157.6 236.1h2v5.1h-2zM167.8 236.1h2v5.1h-2z" fill="none" stroke="#a10000" stroke-width=".25"/>
<path d="M109.1 32.9h.1M109.1 36.7h.1M109.1 40.5h.1M109.1 44.3h.1M177.7 83.7v1.3h3.8" fill="none" stroke="#008700" stroke-width=".25"/>
<g font-size="13.9">
<text x="284.4" y="23.5">Motor Drivers</text>
<text x="58.3" y="24.8">XIAO ESP32-S3 Plus</text>
<text x="65.9" y="123.9">SERVO</text>
<text x="137" y="122.6">LED</text>
<text x="65.9" y="201.3">9-Axis IMU Sensor</text>
</g>
<g font-size="4.6" fill="#a00000">
<text x="291" y="41.3">N10</text>
<text x="289.7" y="90.8">N10</text>
<text x="289.7" y="139.1">N10</text>
<text x="289.7" y="187.4">N10</text>
</g>
<g font-size="4.6">
<text x="302.6" y="257">Schematic1</text>
<text x="347.5" y="274.8">MIKI_PCB</text>
</g>
<g font-size="3.5">
<text x="242.2" y="256.4">Schematic</text>
<text x="361.6" y="253.9">Create at</text>
<text x="382" y="253.9">2026-09-30</text>
<text x="361.6" y="259">Update at</text>
<text x="382" y="259">2026-09-30</text>
<text x="242.2" y="264">Board</text>
<text x="242.2" y="269.1">Drawn</text>
<text x="309.1" y="264">Board1</text>
<text x="361.6" y="264">Page</text>
<text x="382" y="264">P1</text>
<text x="242.2" y="274.2">Reviewed</text>
<text x="302.9" y="284.4">Version</text>
<text x="326.6" y="284.4">Size</text>
<text x="366.8" y="284.4">Page 1 Total 1</text>
<text x="305.2" y="292">V1.0</text>
<text x="327.8" y="292">A3</text>
<text x="365.8" y="292">Karthikeyan_PCB</text>
</g>
<g font-size="1.8" fill="#000080">
<text x="111.6" y="29.9">U1</text>
<text x="289.4" y="33.7">U2</text>
<text x="314.8" y="32.4">U3</text>
<text x="144.3" y="44.9">3V3</text>
<text x="301.5" y="42.3">VCC</text>
<text x="305.9" y="50.2">C1</text>
<text x="86.2" y="59.1">R2</text>
<text x="86.2" y="62.9">R3</text>
<text x="86.2" y="66.7">R5</text>
<text x="86.2" y="70.5">R6</text>
<text x="86.2" y="74.3">R7</text>
<text x="134.5" y="74.3">R8</text>
<text x="86.2" y="78.2">R9</text>
<text x="134.5" y="78.2">R10</text>
<text x="175.7" y="80.4">VCC</text>
<text x="288.2" y="83.2">U4</text>
<text x="313.6" y="82">U5</text>
<text x="104.6" y="85.5">VCC</text>
<text x="300.2" y="91.9">VCC</text>
<text x="304.7" y="99.7">C2</text>
<text x="75.4" y="128.7">VCC</text>
<text x="95.7" y="128.7">VCC</text>
<text x="137.9" y="128.7">3V3</text>
<text x="158.2" y="128.7">3V3</text>
<text x="288.2" y="131.5">U6</text>
<text x="313.6" y="130.2">U7</text>
<text x="300.2" y="140.1">VCC</text>
<text x="304.7" y="148">C3</text>
<text x="288.2" y="179.8">U8</text>
<text x="313.6" y="178.5">U9</text>
<text x="300.2" y="188.4">VCC</text>
<text x="304.7" y="196.3">C4</text>
<text x="167.1" y="210">3V3</text>
<text x="104" y="212.8">U10</text>
<text x="73.2" y="217.6">3V3</text>
<text x="154.8" y="216.6">C5</text>
<text x="170.1" y="216.6">C6</text>
<text x="76.1" y="224.2">C7</text>
<text x="167.1" y="230.3">3V3</text>
<text x="159.9" y="235.6">R15</text>
<text x="170.1" y="235.6">R16</text>
<text x="78.6" y="242">C8</text>
</g>
<g font-size="1.8" fill="#00f">
<text x="115.4" y="28.6">XIAO-ESP32-S3-PLUS</text>
<text x="100.5" y="33.4">A2</text>
<text x="100.4" y="41.1">C2</text>
<text x="100.5" y="37.3">A1</text>
<text x="370.7" y="41.1">A1</text>
<text x="370.7" y="38.5">A2</text>
<text x="100.4" y="44.9">C1</text>
<text x="100.4" y="52.5">SCL</text>
<text x="101" y="48.7">INT</text>
<text x="314.8" y="52.8">DRV8832DGQR</text>
<text x="356.7" y="51.5">10k</text>
<text x="95.1" y="59.1">100</text>
<text x="100.2" y="56.3">SDA</text>
<text x="138.3" y="56.3">B1</text>
<text x="153.3" y="56.3">PWR_BUTTON</text>
<text x="303.4" y="55.3">10uF</text>
<text x="80.2" y="60.1">S1</text>
<text x="80.2" y="63.9">S2</text>
<text x="95.1" y="62.9">100</text>
<text x="138.3" y="63.9">D1</text>
<text x="138.3" y="60.1">B2</text>
<text x="80.2" y="67.7">S3</text>
<text x="80.2" y="71.5">S4</text>
<text x="95.1" y="66.7">100</text>
<text x="95.1" y="70.5">100</text>
<text x="138.3" y="67.7">D2</text>
<text x="146.2" y="67.7">4.7k</text>
<text x="157.4" y="71.5">PWR_BUTTON</text>
<text x="80.4" y="75.4">L1</text>
<text x="95.1" y="74.3">100</text>
<text x="143.4" y="74.3">100</text>
<text x="151" y="75.4">L4</text>
<text x="80.4" y="79.2">L2</text>
<text x="95.1" y="78.2">100</text>
<text x="143.4" y="78.2">100</text>
<text x="151" y="79.2">L3</text>
<text x="369.4" y="88.1">B2</text>
<text x="369.4" y="90.6">B1</text>
<text x="355.5" y="101">10k</text>
<text x="302.1" y="104.8">10uF</text>
<text x="313.6" y="102.3">DRV8832DGQR</text>
<text x="104" y="137.6">S4</text>
<text x="166.2" y="137.6">L4</text>
<text x="369.4" y="136.3">C2</text>
<text x="64.9" y="142.7">S1</text>
<text x="127.4" y="142.7">L1</text>
<text x="369.4" y="138.9">C1</text>
<text x="104" y="145.2">S3</text>
<text x="166.2" y="145.2">L3</text>
<text x="355.5" y="149.3">10k</text>
<text x="64.9" y="150.3">S2</text>
<text x="127.4" y="150.3">L2</text>
<text x="302.1" y="153.1">10uF</text>
<text x="313.6" y="150.5">DRV8832DGQR</text>
<text x="369.4" y="184.6">D2</text>
<text x="369.4" y="187.1">D1</text>
<text x="355.5" y="197.5">10k</text>
<text x="302.1" y="201.3">10uF</text>
<text x="313.6" y="198.8">DRV8832DGQR</text>
<text x="154.8" y="221.7">100nF</text>
<text x="170.1" y="221.7">6.8nF</text>
<text x="91.3" y="222.9">10k</text>
<text x="76.1" y="229.3">100nF</text>
<text x="159.9" y="243.3">4.7k</text>
<text x="170.1" y="243.3">4.7k</text>
<text x="180.2" y="245.5">SDA</text>
<text x="78.6" y="247.1">100nF</text>
<text x="89.6" y="249.3">INT</text>
<text x="180.2" y="248.1">SCL</text>
<text x="104" y="253.4">BNO055</text>
</g>
<g font-size="1.8">
<text x="110.5" y="32.7">1</text>
<text x="112.6" y="33.9">1</text>
<text x="126.2" y="33.9">5V</text>
<text x="129.5" y="32.7">50</text>
<text x="299.1" y="33.4">3</text>
<text x="302.1" y="32.4">3</text>
<text x="340.4" y="35.2">11</text>
<text x="109.5" y="36.5">38</text>
<text x="110.5" y="40.3">2</text>
<text x="112.6" y="37.7">38</text>
<text x="112.6" y="41.6">2</text>
<text x="124.4" y="41.6">GND</text>
<text x="129.5" y="40.3">0</text>
<text x="299.1" y="41.1">1</text>
<text x="299.1" y="38.5">2</text>
<text x="302.1" y="40.1">1</text>
<text x="302.1" y="37.5">2</text>
<text x="313.7" y="37.7">1</text>
<text x="313.7" y="40.3">2</text>
<text x="315.8" y="39">OUT2</text>
<text x="315.8" y="41.6">ISENSE</text>
<text x="335.2" y="36.5">GND</text>
<text x="336.4" y="41.6">IN1</text>
<text x="336.4" y="39">IN2</text>
<text x="340.4" y="40.3">9</text>
<text x="340.4" y="37.7">10</text>
<text x="109.5" y="44.1">39</text>
<text x="110.5" y="47.9">3</text>
<text x="112.6" y="45.4">39</text>
<text x="129.5" y="47.9">33</text>
<text x="313.7" y="42.8">3</text>
<text x="313.7" y="45.4">4</text>
<text x="313.7" y="47.9">5</text>
<text x="315.8" y="44.1">OUT1</text>
<text x="315.8" y="46.6">VCC</text>
<text x="334.4" y="44.1">VREF</text>
<text x="334.5" y="46.6">VSET</text>
<text x="340.4" y="47.9">6</text>
<text x="340.4" y="45.4">7</text>
<text x="340.4" y="42.8">8</text>
<text x="109.5" y="51.7">40</text>
<text x="112.6" y="49.2">3</text>
<text x="112.6" y="53">40</text>
<text x="124.7" y="49.2">3.3V</text>
<text x="315.8" y="49.2">GND</text>
<text x="332.4" y="49.2">FAULTn</text>
<text x="109.5" y="59.3">41</text>
<text x="110.5" y="55.5">4</text>
<text x="112.6" y="56.8">4</text>
<text x="127.4" y="56.8">9</text>
<text x="129.5" y="55.5">9</text>
<text x="129.5" y="59.3">13</text>
<text x="110.5" y="63.1">5</text>
<text x="112.6" y="60.6">41</text>
<text x="112.6" y="64.4">5</text>
<text x="126.4" y="60.6">13</text>
<text x="127.4" y="64.4">8</text>
<text x="129.5" y="63.1">8</text>
<text x="109.5" y="67">42</text>
<text x="110.5" y="70.8">6</text>
<text x="112.6" y="68.2">42</text>
<text x="126.4" y="68.2">12</text>
<text x="129.5" y="67">12</text>
<text x="129.5" y="70.8">7</text>
<text x="109.5" y="74.6">10</text>
<text x="112.6" y="72">6</text>
<text x="112.6" y="75.8">10</text>
<text x="126.4" y="75.8">11</text>
<text x="127.4" y="72">7</text>
<text x="129.5" y="74.6">11</text>
<text x="109.5" y="78.4">43</text>
<text x="112.6" y="79.7">43</text>
<text x="116" y="82.6" transform="rotate(-90 116 82.6)">98</text>
<text x="117.3" y="79.4" transform="rotate(-90 117.3 79.4)">BAT+</text>
<text x="119.8" y="83.7" transform="rotate(-90 119.8 83.7)">99</text>
<text x="120.8" y="79.9" transform="rotate(-90 120.8 79.9)">THERM</text>
<text x="123.6" y="82.6" transform="rotate(-90 123.6 82.6)">97</text>
<text x="124.9" y="79.4" transform="rotate(-90 124.9 79.4)">BAT-</text>
<text x="126.4" y="79.7">44</text>
<text x="129.5" y="78.4">44</text>
<text x="297.8" y="83">3</text>
<text x="300.9" y="82">3</text>
<text x="297.8" y="88.1">2</text>
<text x="300.9" y="89.6">1</text>
<text x="300.9" y="87">2</text>
<text x="312.4" y="87.3">1</text>
<text x="312.4" y="89.8">2</text>
<text x="314.5" y="88.5">OUT2</text>
<text x="333.9" y="86">GND</text>
<text x="335.1" y="88.5">IN2</text>
<text x="339.1" y="89.8">9</text>
<text x="339.1" y="87.3">10</text>
<text x="339.1" y="84.7">11</text>
<text x="297.8" y="90.6">1</text>
<text x="312.4" y="92.4">3</text>
<text x="312.4" y="94.9">4</text>
<text x="314.5" y="91.1">ISENSE</text>
<text x="314.5" y="93.6">OUT1</text>
<text x="333.1" y="93.6">VREF</text>
<text x="335.1" y="91.1">IN1</text>
<text x="339.1" y="94.9">7</text>
<text x="339.1" y="92.4">8</text>
<text x="312.4" y="97.4">5</text>
<text x="314.5" y="96.2">VCC</text>
<text x="314.5" y="98.7">GND</text>
<text x="331.1" y="98.7">FAULTn</text>
<text x="333.2" y="96.2">VSET</text>
<text x="339.1" y="97.4">6</text>
<text x="297.8" y="131.2">3</text>
<text x="300.9" y="130.2">3</text>
<text x="297.8" y="136.3">2</text>
<text x="300.9" y="137.8">1</text>
<text x="300.9" y="135.3">2</text>
<text x="312.4" y="135.5">1</text>
<text x="314.5" y="136.8">OUT2</text>
<text x="333.9" y="134.3">GND</text>
<text x="335.1" y="136.8">IN2</text>
<text x="339.1" y="135.5">10</text>
<text x="339.1" y="133">11</text>
<text x="297.8" y="138.9">1</text>
<text x="312.4" y="138.1">2</text>
<text x="312.4" y="140.6">3</text>
<text x="312.4" y="143.2">4</text>
<text x="314.5" y="139.3">ISENSE</text>
<text x="314.5" y="141.9">OUT1</text>
<text x="333.1" y="141.9">VREF</text>
<text x="335.1" y="139.3">IN1</text>
<text x="339.1" y="143.2">7</text>
<text x="339.1" y="140.6">8</text>
<text x="339.1" y="138.1">9</text>
<text x="312.4" y="145.7">5</text>
<text x="314.5" y="144.4">VCC</text>
<text x="314.5" y="147">GND</text>
<text x="331.1" y="147">FAULTn</text>
<text x="333.2" y="144.4">VSET</text>
<text x="339.1" y="145.7">6</text>
<text x="297.8" y="179.5">3</text>
<text x="300.9" y="178.5">3</text>
<text x="297.8" y="184.6">2</text>
<text x="300.9" y="183.6">2</text>
<text x="312.4" y="183.8">1</text>
<text x="314.5" y="185.1">OUT2</text>
<text x="333.9" y="182.5">GND</text>
<text x="335.1" y="185.1">IN2</text>
<text x="339.1" y="183.8">10</text>
<text x="339.1" y="181.3">11</text>
<text x="297.8" y="187.1">1</text>
<text x="300.9" y="186.1">1</text>
<text x="312.4" y="186.3">2</text>
<text x="312.4" y="188.9">3</text>
<text x="312.4" y="191.4">4</text>
<text x="314.5" y="187.6">ISENSE</text>
<text x="314.5" y="190.1">OUT1</text>
<text x="333.1" y="190.1">VREF</text>
<text x="335.1" y="187.6">IN1</text>
<text x="339.1" y="191.4">7</text>
<text x="339.1" y="188.9">8</text>
<text x="339.1" y="186.3">9</text>
<text x="312.4" y="194">5</text>
<text x="314.5" y="192.7">VCC</text>
<text x="314.5" y="195.2">GND</text>
<text x="331.1" y="195.2">FAULTn</text>
<text x="333.2" y="192.7">VSET</text>
<text x="339.1" y="194">6</text>
<text x="102.9" y="215.5">1</text>
<text x="142.2" y="215.5">28</text>
<text x="102.9" y="218.1">2</text>
<text x="102.9" y="220.6">3</text>
<text x="105" y="216.8">PIN1</text>
<text x="105" y="219.4">GND</text>
<text x="105" y="221.9">VDD</text>
<text x="134" y="221.9">XOUT32</text>
<text x="135.3" y="216.8">VDDIO</text>
<text x="136" y="219.4">XIN32</text>
<text x="142.2" y="220.6">26</text>
<text x="142.2" y="218.1">27</text>
<text x="102.9" y="223.2">4</text>
<text x="102.9" y="225.7">5</text>
<text x="105" y="224.4">nBOOT_LOAD_PIN</text>
<text x="105" y="227">PS1</text>
<text x="135.1" y="224.4">GNDIO</text>
<text x="136" y="227">PIN24</text>
<text x="142.2" y="225.7">24</text>
<text x="142.2" y="223.2">25</text>
<text x="102.9" y="228.2">6</text>
<text x="102.9" y="230.8">7</text>
<text x="102.9" y="233.3">8</text>
<text x="105" y="229.5">PS0</text>
<text x="105" y="232.1">PIN7</text>
<text x="136" y="232.1">PIN22</text>
<text x="136" y="229.5">PIN23</text>
<text x="142.2" y="233.3">21</text>
<text x="142.2" y="230.8">22</text>
<text x="142.2" y="228.2">23</text>
<text x="101.8" y="238.4">10</text>
<text x="102.9" y="235.9">9</text>
<text x="105" y="234.6">PIN8</text>
<text x="105" y="237.1">CAP</text>
<text x="105" y="239.7">BL_IND</text>
<text x="135.8" y="239.7">COM1</text>
<text x="135.8" y="237.1">COM0</text>
<text x="136" y="234.6">PIN21</text>
<text x="142.2" y="238.4">19</text>
<text x="142.2" y="235.9">20</text>
<text x="101.8" y="240.9">11</text>
<text x="101.8" y="243.5">12</text>
<text x="105" y="242.2">nRESET</text>
<text x="105" y="244.8">PIN12</text>
<text x="135.8" y="244.8">COM3</text>
<text x="135.8" y="242.2">COM2</text>
<text x="142.2" y="243.5">17</text>
<text x="142.2" y="240.9">18</text>
<text x="101.8" y="246">13</text>
<text x="101.8" y="248.6">14</text>
<text x="105" y="247.3">PIN13</text>
<text x="105" y="249.8">INT</text>
<text x="136" y="249.8">PIN15</text>
<text x="136" y="247.3">PIN16</text>
<text x="142.2" y="248.6">15</text>
<text x="142.2" y="246">16</text>
</g>
<g font-size="1.8" fill="#999">
<text x="184" y="52.8">H1</text>
<text x="182.9" y="55.5">1</text>
<text x="182.9" y="58.1">2</text>
<text x="185" y="56.8">1</text>
<text x="185" y="59.3">2</text>
<text x="184" y="62.9">PZ254V-11-02P</text>
<text x="184" y="82">H2</text>
<text x="182.9" y="84.7">1</text>
<text x="182.9" y="87.3">2</text>
<text x="185" y="86">1</text>
<text x="185" y="88.5">2</text>
<text x="184" y="92.1">PZ254V-11-02P</text>
<text x="81.3" y="136.8">1</text>
<text x="82.4" y="134">H3</text>
<text x="90.2" y="136.8">12</text>
<text x="143.5" y="136.8">1</text>
<text x="144.7" y="134">H4</text>
<text x="152.4" y="136.8">12</text>
<text x="81.3" y="139.3">2</text>
<text x="81.3" y="141.9">3</text>
<text x="83.4" y="138.1">1</text>
<text x="83.4" y="140.6">2</text>
<text x="83.4" y="143.2">3</text>
<text x="87" y="143.2">10</text>
<text x="87" y="140.6">11</text>
<text x="87" y="138.1">12</text>
<text x="90.2" y="141.9">10</text>
<text x="90.2" y="139.3">11</text>
<text x="143.5" y="139.3">2</text>
<text x="143.5" y="141.9">3</text>
<text x="145.6" y="138.1">1</text>
<text x="145.6" y="140.6">2</text>
<text x="145.6" y="143.2">3</text>
<text x="149.3" y="143.2">10</text>
<text x="149.3" y="140.6">11</text>
<text x="149.3" y="138.1">12</text>
<text x="152.4" y="141.9">10</text>
<text x="152.4" y="139.3">11</text>
<text x="81.3" y="144.4">4</text>
<text x="81.3" y="147">5</text>
<text x="81.3" y="149.5">6</text>
<text x="83.4" y="145.7">4</text>
<text x="83.4" y="148.2">5</text>
<text x="88.1" y="148.2">8</text>
<text x="88.1" y="145.7">9</text>
<text x="90.2" y="149.5">7</text>
<text x="90.2" y="147">8</text>
<text x="90.2" y="144.4">9</text>
<text x="143.5" y="144.4">4</text>
<text x="143.5" y="147">5</text>
<text x="143.5" y="149.5">6</text>
<text x="145.6" y="145.7">4</text>
<text x="145.6" y="148.2">5</text>
<text x="150.3" y="148.2">8</text>
<text x="150.3" y="145.7">9</text>
<text x="152.4" y="149.5">7</text>
<text x="152.4" y="147">8</text>
<text x="152.4" y="144.4">9</text>
<text x="79.9" y="154.4">TSW-104-07-G-T</text>
<text x="83.4" y="150.8">6</text>
<text x="88.1" y="150.8">7</text>
<text x="142.1" y="154.4">TSW-104-07-G-T</text>
<text x="145.6" y="150.8">6</text>
<text x="150.3" y="150.8">7</text>
</g>
<g font-size="1.6" fill="#000080">
<text x="356.7" y="48.9">R1</text>
<text x="146.4" y="59.9">R4</text>
<text x="355.5" y="98.5">R11</text>
<text x="355.5" y="146.7">R12</text>
<text x="355.5" y="195">R13</text>
<text x="83.7" y="222.9">R14</text>
</g>
</svg>
